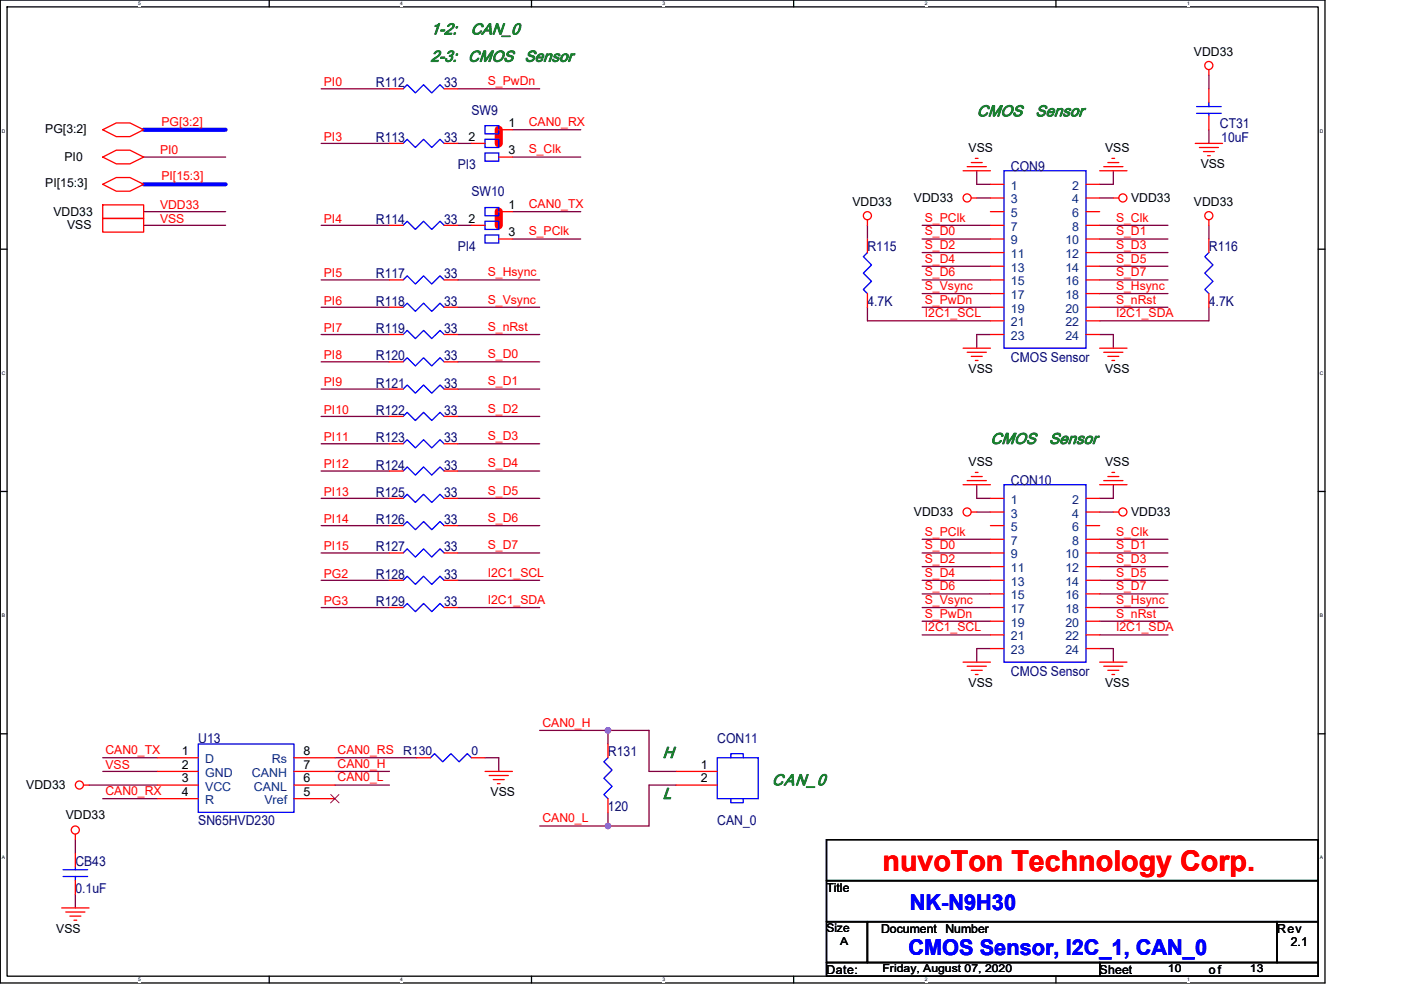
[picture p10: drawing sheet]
<svg xmlns="http://www.w3.org/2000/svg" width="297mm" height="210mm" viewBox="0 0 297 210" stroke-linecap="round" stroke-linejoin="round" font-family="sans-serif">
<path d="M.1 0h280.8v208.5h-280.8zM1.5 1.5h278v205.6h-278z" fill="none" stroke="#000" stroke-width=".28"/>
<g fill="#fff">
<path d="M29.3 .2h.6v1.1h-.6z"/>
<path d="M29.3 207.2h.6v1.2h-.6z"/>
</g>
<path d="M57.1 0v1.5M57.1 207.1v1.4" fill="none" stroke="#000" stroke-width=".28"/>
<g fill="#fff">
<path d="M84.9 .2h.5v1.1h-.5z"/>
<path d="M84.9 207.2h.5v1.2h-.5z"/>
</g>
<path d="M112.7 0v1.5M112.7 207.1v1.4" fill="none" stroke="#000" stroke-width=".28"/>
<g fill="#fff">
<path d="M140.5 .2h.6v1.1h-.6z"/>
<path d="M140.5 207.2h.6v1.2h-.6z"/>
</g>
<path d="M168.3 0v1.5M168.3 207.1v1.4" fill="none" stroke="#000" stroke-width=".28"/>
<g fill="#fff">
<path d="M196.1 .2h.5v1.1h-.5z"/>
<path d="M196.1 207.2h.5v1.2h-.5z"/>
</g>
<path d="M223.9 0v1.5M223.9 207.1v1.4" fill="none" stroke="#000" stroke-width=".28"/>
<g fill="#fff">
<path d="M251.7 .2h.5v1.1h-.5z"/>
<path d="M251.7 207.2h.5v1.2h-.5z"/>
<path d="M.4 27.2h.8v1.1h-.8z"/>
<path d="M279.8 27.2h.8v1.1h-.8z"/>
<path d="M.4 78.5h.8v1.2h-.8z"/>
<path d="M279.8 78.5h.8v1.2h-.8z"/>
</g>
<path d="M.1 52.9h1.4M279.5 52.9h1.4" fill="none" stroke="#000" stroke-width=".28"/>
<g fill="#fff">
<path d="M.4 129.9h.7v1.2h-.7z"/>
<path d="M279.8 129.9h.7v1.2h-.7z"/>
</g>
<path d="M.1 104.2h1.4M279.5 104.2h1.4" fill="none" stroke="#000" stroke-width=".28"/>
<g fill="#fff">
<path d="M.4 181.3h.7v1.2h-.7z"/>
<path d="M279.8 181.3h.7v1.2h-.7z"/>
</g>
<path d="M.1 155.6h1.4M279.5 155.6h1.4M175.2 178.1h104.3v8.7h-104.3zM175.2 186.8h104.3v8.7h-104.3zM175.2 195.5h8.7v8.7h-8.7zM183.9 195.5h86.9v8.7h-86.9zM270.8 195.5h8.7v8.7h-8.7zM175.2 204.2h57.9v2.9h-57.9zM233.1 204.2h46.4v2.9h-46.4z" fill="none" stroke="#000" stroke-width=".28"/>
<path d="M105.7 27.5v2.9M105.7 44.9v2.9" fill="none" stroke="#f00" stroke-width="1.7"/>
<g fill="none" stroke="#800040" stroke-width=".28">
<path d="M68.1 18.8h14.5M97 18.8h17.4M256.3 15.9v2.9M30.5 33.3h17.3M68.1 30.4h14.5M97 30.4h2.9M108.6 27.5h14.5M108.6 33.3h14.5M207.1 36.2v2.9h2.9M236 36.2v2.9h-2.9M256.3 27.5v2.9M30.5 44.9h17.3"/>
<path d="M30.5 47.8h17.3M68.1 59.4h14.5M68.1 47.8h14.5M97 47.8h2.9M97 59.4h17.4M108.6 44.9h14.5M108.6 50.7h14.5M183.9 47.8v2.9M195.5 53.6h14.5M195.5 59.4h14.5M195.5 50.7h14.5M195.5 56.5h14.5"/>
<path d="M195.5 47.8h14.5M207.1 42h2.9M233.1 42h2.9M233.1 50.7h14.5M233.1 53.6h14.5M233.1 56.5h14.5M233.1 59.4h14.5M233.1 47.8h14.5M256.3 47.8v2.9M68.1 76.8h14.5M68.1 65.2h14.5M68.1 71h14.5"/>
<path d="M97 76.8h17.4M97 65.2h17.4M97 71h17.4M183.9 65.2v2.9h26.1M195.5 62.3h14.5M195.5 65.2h14.5M210 71h-2.9v2.9M233.1 71h2.9v2.9M233.1 65.2h14.5M233.1 62.3h14.5M256.3 65.2v2.9h-23.2M68.1 99.9h14.5"/>
<path d="M68.1 82.5h14.5M68.1 94.1h14.5M68.1 88.3h14.5M97 99.9h17.4M97 82.5h17.4M97 94.1h17.4M97 88.3h17.4M68.1 111.5h14.5M68.1 117.3h14.5M68.1 105.7h14.5M97 111.5h17.4M97 105.7h17.4"/>
<path d="M97 117.3h17.4M195.5 117.3h14.5M195.5 114.4h14.5M207.1 108.6h2.9M207.1 102.8v2.9h2.9M233.1 108.6h2.9M233.1 117.3h14.5M233.1 114.4h14.5M236 102.8v2.9h-2.9M68.1 123.1h14.5M68.1 128.9h14.5M97 123.1h17.4"/>
<path d="M97 128.9h17.4M195.5 120.2h14.5M195.5 126h14.5M195.5 123.1h14.5M195.5 128.9h14.5M195.5 131.8h14.5M195.5 134.7h14.5M210 137.6h-2.9v2.8M233.1 137.6h2.9v2.8M233.1 120.2h14.5M233.1 123.1h14.5M233.1 126h14.5"/>
<path d="M233.1 131.8h14.5M233.1 128.9h14.5M233.1 134.7h14.5M114.4 154.9h14.5M128.9 154.9v2.9M128.9 154.9h8.7v8.7h5.8M16 178.1v2.9M18.9 166.5h14.5M21.8 163.6h11.6M21.8 169.4h11.6M21.8 160.7h11.6M71 163.6h11.6"/>
<path d="M71 166.5h11.6M71 160.7h17.4M102.8 160.7h2.9v2.9M114.4 175.2h14.5M128.9 172.3v2.9M143.4 166.5h-5.8v8.7h-8.7M16 189.7v2.9"/>
</g>
<g fill="#f0f" stroke="#f0f" stroke-width=".28">
<circle cx="128.9" cy="175.2" r=".57"/>
<circle cx="128.9" cy="154.9" r=".57"/>
</g>
<path d="M30.5 39.1h17.3M30.5 27.5h17.3" fill="none" stroke="#00f" stroke-width=".87"/>
<g fill="none" stroke="#f00" stroke-width=".28">
<path d="M82.6 18.8h2.9M94.2 18.8h2.8M256.3 14.8v1.1M256.3 18.8v2.9M21.8 33.3l2.9-1.4h2.9l2.9 1.4-2.9 1.5h-2.9zM21.8 39.1l2.9-1.4h2.9l2.9 1.4-2.9 1.5h-2.9zM21.8 27.5l2.9-1.4h2.9l2.9 1.4-2.9 1.5h-2.9zM82.6 30.4h2.9M94.2 30.4h2.8M99.9 30.4h2.9M105.7 27.5h2.9M105.7 33.3h2.9"/>
<path d="M204.2 36.2h5.8M205.1 35.3h4M205.9 34.5h2.4M206.8 33.6h.6M210 39.1h2.9M230.2 39.1h2.9M233.1 36.2h5.8M234 35.3h4.1M234.9 34.5h2.3M235.8 33.6h.5M253.4 30.4h5.8M254.3 31.3h4"/>
<path d="M255.2 32.2h2.3M256 33h.6M256.3 24.6v2.9M21.8 43.5h8.7v2.8h-8.7zM21.8 46.3h8.7v2.9h-8.7zM82.6 59.4h2.9M82.6 47.8h2.9M94.2 59.4h2.8M94.2 47.8h2.8M99.9 47.8h2.9M105.7 44.9h2.9M105.7 50.7h2.9"/>
<path d="M183.9 46.6v1.2M183.9 50.7v2.9M205.9 42h1.2M210 42h2.9M210 44.9h2.9M210 47.8h2.9M210 50.7h2.9M210 53.6h2.9M210 56.5h2.9M210 59.4h2.9M230.2 42h2.9M230.2 44.9h2.9"/>
<path d="M230.2 47.8h2.9M230.2 50.7h2.9M230.2 53.6h2.9M230.2 56.5h2.9M230.2 59.4h2.9M236 42h1.2M256.3 46.6v1.2M256.3 50.7v2.9M82.6 76.8h2.9M82.6 65.2h2.9M82.6 71h2.9M94.2 76.8h2.8"/>
<path d="M94.2 65.2h2.8M94.2 71h2.8M183.9 62.3v2.9M204.2 73.9h5.8M205.1 74.7h4M205.9 75.6h2.4M206.8 76.5h.6M210 62.3h2.9M210 65.2h2.9M210 68.1h2.9M210 71h2.9M230.2 62.3h2.9"/>
<path d="M230.2 65.2h2.9M230.2 68.1h2.9M230.2 71h2.9M233.1 73.9h5.8M234 74.7h4.1M234.9 75.6h2.3M235.8 76.5h.5M256.3 62.3v2.9M82.6 82.5h2.9M82.6 88.3h2.9M82.6 94.1h2.9M82.6 99.9h2.9"/>
<path d="M94.2 82.5h2.8M94.2 88.3h2.8M94.2 94.1h2.8M94.2 99.9h2.8M82.6 111.5h2.9M82.6 117.3h2.9M82.6 105.7h2.9M94.2 111.5h2.8M94.2 117.3h2.8M94.2 105.7h2.8M204.2 102.8h5.8M205.1 101.9h4"/>
<path d="M205.9 108.6h1.2M205.9 101.1h2.4M206.8 100.2h.6M210 105.7h2.9M210 108.6h2.9M210 111.5h2.9M210 114.4h2.9M210 117.3h2.9M230.2 105.7h2.9M230.2 108.6h2.9M230.2 111.5h2.9M230.2 114.4h2.9"/>
<path d="M230.2 117.3h2.9M233.1 102.8h5.8M234 101.9h4.1M234.9 101.1h2.3M235.8 100.2h.5M236 108.6h1.2M82.6 123.1h2.9M82.6 128.9h2.9M94.2 123.1h2.8M94.2 128.9h2.8M210 120.2h2.9M210 123.1h2.9"/>
<path d="M210 126h2.9M210 128.9h2.9M210 131.8h2.9M210 134.7h2.9M210 137.6h2.9M230.2 120.2h2.9M230.2 123.1h2.9M230.2 126h2.9M230.2 128.9h2.9M230.2 131.8h2.9M230.2 134.7h2.9M230.2 137.6h2.9"/>
<path d="M128.9 157.8v2.9M204.2 140.4h5.8M205.1 141.3h4M205.9 142.2h2.4M206.8 143.1h.6M233.1 140.4h5.8M234 141.3h4.1M234.9 142.2h2.3M235.8 143.1h.5M16 176.9v1.2M17.7 166.5h1.2M33.4 160.7h8.6"/>
<path d="M33.4 163.6h8.6M33.4 166.5h8.6M33.4 169.4h8.6M62.3 160.7h8.7M62.3 163.6h8.7M62.3 166.5h8.7M62.3 169.4h8.7M88.4 160.7h2.9M99.9 160.7h2.9M102.8 163.6h5.8M103.7 164.5h4.1M104.6 165.4h2.3"/>
<path d="M105.4 166.2h.6M128.9 169.4v2.9M143.4 163.6h8.7M143.4 166.5h8.7M13.1 192.6h5.8M13.9 193.4h4.1M14.8 194.3h2.3M15.7 195.2h.6M16 181v2.9M16 186.8v2.9"/>
<circle cx="256.3" cy="13.9" r=".86"/>
<circle cx="183.9" cy="45.7" r=".86"/>
<circle cx="205" cy="42" r=".86"/>
<circle cx="238.1" cy="42" r=".86"/>
<circle cx="256.3" cy="45.7" r=".86"/>
<circle cx="205" cy="108.6" r=".86"/>
<circle cx="238.1" cy="108.6" r=".86"/>
<circle cx="16" cy="176" r=".86"/>
<circle cx="16.8" cy="166.5" r=".86"/>
</g>
<g fill="none" stroke="#00f" stroke-width=".28">
<path d="M85.5 18.8l.8-.8 1.8 1.7 1.7-1.7 1.7 1.7 1.8-1.7 .9 .8M85.5 30.4l.8-.9 1.8 1.8 1.7-1.8 1.7 1.8 1.8-1.8 .9 .9M102.8 29.5h2.9v1.8h-2.9zM102.8 32.4h2.9v1.8h-2.9zM102.8 26.6h2.9v1.8h-2.9zM212.9 36.2h17.3v37.7h-17.3zM253.7 22.6h5.2M253.7 24h5.2M256.3 24v.6M256.3 21.7v.9M85.5 59.4l.8-.9 1.8 1.7 1.7-1.7 1.7 1.7 1.8-1.7 .9 .9M85.5 47.8l.8-.9 1.8 1.8 1.7-1.8 1.7 1.8 1.8-1.8 .9 .9"/>
<path d="M102.8 46.9h2.9v1.8h-2.9zM102.8 49.8h2.9v1.8h-2.9zM102.8 44h2.9v1.8h-2.9zM183.9 53.6l-.9 .8 1.8 1.8-1.8 1.7 1.8 1.8-1.8 1.7 .9 .9M256.3 53.6l-.9 .8 1.8 1.8-1.8 1.7 1.8 1.8-1.8 1.7 .9 .9M85.5 76.8l.8-.9 1.8 1.7 1.7-1.7 1.7 1.7 1.8-1.7 .9 .9M85.5 65.2l.8-.9 1.8 1.7 1.7-1.7 1.7 1.7 1.8-1.7 .9 .9M85.5 71l.8-.9 1.8 1.7 1.7-1.7 1.7 1.7 1.8-1.7 .9 .9M85.5 82.5l.8-.8 1.8 1.7 1.7-1.7 1.7 1.7 1.8-1.7 .9 .8M85.5 88.3l.8-.8 1.8 1.7 1.7-1.7 1.7 1.7 1.8-1.7 .9 .8M85.5 94.1l.8-.8 1.8 1.7 1.7-1.7 1.7 1.7 1.8-1.7 .9 .8M85.5 99.9l.8-.9 1.8 1.8 1.7-1.8 1.7 1.8 1.8-1.8 .9 .9"/>
<path d="M85.5 111.5l.8-.9 1.8 1.8 1.7-1.8 1.7 1.8 1.8-1.8 .9 .9M85.5 117.3l.8-.9 1.8 1.8 1.7-1.8 1.7 1.8 1.8-1.8 .9 .9M85.5 105.7l.8-.9 1.8 1.8 1.7-1.8 1.7 1.8 1.8-1.8 .9 .9M212.9 102.8h17.3v37.6h-17.3zM85.5 123.1l.8-.9 1.8 1.8 1.7-1.8 1.7 1.8 1.8-1.8 .9 .9M85.5 128.9l.8-.9 1.8 1.7 1.7-1.7 1.7 1.7 1.8-1.7 .9 .9M42 157.8h20.3v14.5h-20.3zM91.3 160.7l.8-.8 1.8 1.7 1.7-1.7 1.7 1.7 1.8-1.7 .8 .8M128.9 160.7l-.9 .9 1.8 1.7-1.8 1.8 1.8 1.7-1.8 1.7 .9 .9M152.1 160.7h8.7v8.7h-8.7zM155 160.7v-.8h2.6v.8M155 169.4v.9h2.6v-.9"/>
<path d="M13.4 185.9h5.2M13.4 184.5h5.2M16 183.9v.6M16 185.9v.9"/>
</g>
<path d="M70.1 168.5l1.8 1.8M71.9 168.5l-1.8 1.8" fill="none" stroke="#804000" stroke-width=".21"/>
<text font-size="6.1" fill="#f00" x="187.1" y="184.8">nuvoTon Technology Corp.</text>
<g font-size="4.6" fill="#00f">
<text x="192.9" y="193.1">NK-N9H30</text>
<text x="192.6" y="202.6">CMOS Sensor, I2C_1, CAN_0</text>
</g>
<g font-size="3.4" fill="#008000">
<text x="91.3" y="7.3">1-2:</text>
<text x="99.8" y="7.3">CAN_0</text>
<text x="91.3" y="13.1">2-3:</text>
<text x="99.2" y="13.1">CMOS</text>
<text x="111.2" y="13.1">Sensor</text>
<text x="207.1" y="24.7">CMOS</text>
<text x="219.5" y="24.7">Sensor</text>
<text x="210" y="94.1">CMOS</text>
<text x="222.4" y="94.1">Sensor</text>
<text x="140.5" y="160.7">H</text>
<text x="163.7" y="166.5">CAN_0</text>
<text x="140.5" y="169.4">L</text>
</g>
<g font-size="2.9" fill="#000080">
<text x="79.7" y="18.5">R112</text>
<text x="94.2" y="18.5">33</text>
<text x="99.9" y="24.3">SW9</text>
<text x="258.6" y="27.2">CT31</text>
<text x="79.7" y="30.1">R113</text>
<text x="94.2" y="30.1">33</text>
<text x="97" y="35.9">PI3</text>
<text x="258.9" y="30.1">10uF</text>
<text x="99.9" y="41.7">SW10</text>
<text x="214.3" y="36.2">CON9</text>
<text x="79.7" y="47.5">R114</text>
<text x="94.2" y="47.5">33</text>
<text x="97" y="53.3">PI4</text>
<text x="183.9" y="53.3">R115</text>
<text x="256.3" y="53.3">R116</text>
<text x="79.7" y="59.1">R117</text>
<text x="94.2" y="59.1">33</text>
<text x="79.7" y="64.9">R118</text>
<text x="94.2" y="64.9">33</text>
<text x="183.9" y="64.9">4.7K</text>
<text x="256.3" y="64.9">4.7K</text>
<text x="79.7" y="70.6">R119</text>
<text x="94.2" y="70.6">33</text>
<text x="79.7" y="76.4">R120</text>
<text x="94.2" y="76.4">33</text>
<text x="214.3" y="76.7">CMOS Sensor</text>
<text x="79.7" y="82.2">R121</text>
<text x="94.2" y="82.2">33</text>
<text x="79.7" y="88">R122</text>
<text x="94.2" y="88">33</text>
<text x="79.7" y="93.8">R123</text>
<text x="94.2" y="93.8">33</text>
<text x="79.7" y="99.6">R124</text>
<text x="94.2" y="99.6">33</text>
<text x="79.7" y="105.4">R125</text>
<text x="94.2" y="105.4">33</text>
<text x="214.3" y="102.8">CON10</text>
<text x="79.7" y="111.2">R126</text>
<text x="94.2" y="111.2">33</text>
<text x="79.7" y="117">R127</text>
<text x="94.2" y="117">33</text>
<text x="79.7" y="122.8">R128</text>
<text x="94.2" y="122.8">33</text>
<text x="79.7" y="128.5">R129</text>
<text x="94.2" y="128.5">33</text>
<text x="214.3" y="143.3">CMOS Sensor</text>
<text x="42" y="157.5">U13</text>
<text x="128.9" y="160.4">R131</text>
<text x="152.1" y="157.5">CON11</text>
<text x="128.9" y="172">120</text>
<text x="42" y="174.9">SN65HVD230</text>
<text x="152.1" y="174.9">CAN_0</text>
<text x="16" y="183.6">CB43</text>
<text x="16" y="189.4">0.1uF</text>
</g>
<g font-size="2.6">
<text x="253.1" y="11.9">VDD33</text>
<text x="9.6" y="28.1">PG[3:2]</text>
<text x="99.4" y="29.8">2</text>
<text x="107.8" y="26.9">1</text>
<text x="13.7" y="34.2">PI0</text>
<text x="107.8" y="32.7">3</text>
<text x="205.4" y="32.2">VSS</text>
<text x="234.3" y="32.2">VSS</text>
<text x="254.6" y="35.6">VSS</text>
<text x="9.6" y="39.7">PI[15:3]</text>
<text x="11.3" y="45.8">VDD33</text>
<text x="99.4" y="47.2">2</text>
<text x="107.8" y="44.3">1</text>
<text x="180.7" y="43.8">VDD33</text>
<text x="193.8" y="42.9">VDD33</text>
<text x="239.8" y="42.9">VDD33</text>
<text x="253.1" y="43.8">VDD33</text>
<text x="14.2" y="48.7">VSS</text>
<text x="107.8" y="50.1">3</text>
<text x="205.4" y="79.1">VSS</text>
<text x="234.3" y="79.1">VSS</text>
<text x="205.4" y="98.8">VSS</text>
<text x="234.3" y="98.8">VSS</text>
<text x="193.8" y="109.5">VDD33</text>
<text x="239.8" y="109.5">VDD33</text>
<text x="205.4" y="145.7">VSS</text>
<text x="234.3" y="145.7">VSS</text>
<text x="38.5" y="160.1">1</text>
<text x="64.3" y="160.1">8</text>
<text x="5.6" y="167.4">VDD33</text>
<text x="38.5" y="163">2</text>
<text x="38.5" y="165.9">3</text>
<text x="64.3" y="163">7</text>
<text x="64.3" y="165.9">6</text>
<text x="148.6" y="163">1</text>
<text x="148.6" y="165.9">2</text>
<text x="13.9" y="173.8">VDD33</text>
<text x="38.5" y="168.8">4</text>
<text x="64.3" y="168.8">5</text>
<text x="104" y="168.8">VSS</text>
<text x="175.2" y="189.1">Title</text>
<text x="11.9" y="197.8">VSS</text>
<text x="186.8" y="197.8">Document Number</text>
<text x="270.8" y="197.8">Rev</text>
<text x="273.7" y="200.7">2.1</text>
<text x="175.2" y="206.5">Date:</text>
<text x="233.1" y="206.5">Sheet</text>
<text x="256.3" y="206.5">of</text>
</g>
<g font-size="2.6" fill="#f00">
<text x="68.7" y="18.3">PI0</text>
<text x="103.4" y="18.1">S_PwDn</text>
<text x="34.2" y="26.6">PG[3:2]</text>
<text x="68.7" y="29.8">PI3</text>
<text x="112.1" y="26.7">CAN0_RX</text>
<text x="33.9" y="32.7">PI0</text>
<text x="112.1" y="32.5">S_Clk</text>
<text x="34.2" y="38.2">PI[15:3]</text>
<text x="33.9" y="44.3">VDD33</text>
<text x="33.9" y="47.2">VSS</text>
<text x="68.7" y="47.2">PI4</text>
<text x="112.1" y="44.1">CAN0_TX</text>
<text x="196.1" y="47">S_PClk</text>
<text x="236.6" y="47">S_Clk</text>
<text x="112.1" y="49.9">S_PClk</text>
<text x="196.1" y="52.8">S_D2</text>
<text x="196.1" y="49.9">S_D0</text>
<text x="236.6" y="49.9">S_D1</text>
<text x="236.6" y="52.8">S_D3</text>
<text x="68.7" y="58.8">PI5</text>
<text x="103.4" y="58.6">S_Hsync</text>
<text x="196.1" y="58.6">S_D6</text>
<text x="196.1" y="55.7">S_D4</text>
<text x="236.6" y="55.7">S_D5</text>
<text x="236.6" y="58.6">S_D7</text>
<text x="68.7" y="64.6">PI6</text>
<text x="103.4" y="64.4">S_Vsync</text>
<text x="196.1" y="61.5">S_Vsync</text>
<text x="196.1" y="64.4">S_PwDn</text>
<text x="236.6" y="64.4">S_nRst</text>
<text x="236.6" y="61.5">S_Hsync</text>
<text x="68.7" y="70.4">PI7</text>
<text x="103.4" y="70.2">S_nRst</text>
<text x="196.1" y="67.3">I2C1_SCL</text>
<text x="236.6" y="67.3">I2C1_SDA</text>
<text x="68.7" y="76.2">PI8</text>
<text x="103.4" y="76">S_D0</text>
<text x="68.7" y="82">PI9</text>
<text x="103.4" y="81.7">S_D1</text>
<text x="68.7" y="87.8">PI10</text>
<text x="103.4" y="87.5">S_D2</text>
<text x="68.7" y="93.6">PI11</text>
<text x="103.4" y="93.3">S_D3</text>
<text x="68.7" y="99.3">PI12</text>
<text x="103.4" y="99.1">S_D4</text>
<text x="68.7" y="105.1">PI13</text>
<text x="103.4" y="104.9">S_D5</text>
<text x="68.7" y="110.9">PI14</text>
<text x="103.4" y="110.7">S_D6</text>
<text x="196.1" y="113.6">S_PClk</text>
<text x="236.6" y="113.6">S_Clk</text>
<text x="68.7" y="116.7">PI15</text>
<text x="103.4" y="116.5">S_D7</text>
<text x="196.1" y="119.4">S_D2</text>
<text x="196.1" y="116.5">S_D0</text>
<text x="236.6" y="116.5">S_D1</text>
<text x="236.6" y="119.4">S_D3</text>
<text x="68.7" y="122.5">PG2</text>
<text x="103.4" y="122.3">I2C1_SCL</text>
<text x="196.1" y="125.2">S_D6</text>
<text x="196.1" y="122.3">S_D4</text>
<text x="236.6" y="122.3">S_D5</text>
<text x="236.6" y="125.2">S_D7</text>
<text x="68.7" y="128.3">PG3</text>
<text x="103.4" y="128.1">I2C1_SDA</text>
<text x="196.1" y="128.1">S_Vsync</text>
<text x="196.1" y="131">S_PwDn</text>
<text x="236.6" y="131">S_nRst</text>
<text x="236.6" y="128.1">S_Hsync</text>
<text x="196.1" y="133.9">I2C1_SCL</text>
<text x="236.6" y="133.9">I2C1_SDA</text>
<text x="115" y="154.1">CAN0_H</text>
<text x="22.3" y="159.9">CAN0_TX</text>
<text x="71.6" y="159.9">CAN0_RS</text>
<text x="22.3" y="163">VSS</text>
<text x="71.6" y="162.8">CAN0_H</text>
<text x="71.6" y="165.7">CAN0_L</text>
<text x="22.3" y="168.6">CAN0_RX</text>
<text x="115" y="174.4">CAN0_L</text>
</g>
<g font-size="2.6" fill="#004080">
<text x="214.3" y="40.3">1</text>
<text x="227.3" y="40.3">2</text>
<text x="214.3" y="43.2">3</text>
<text x="214.3" y="46.1">5</text>
<text x="227.3" y="43.2">4</text>
<text x="227.3" y="46.1">6</text>
<text x="214.3" y="49">7</text>
<text x="214.3" y="51.9">9</text>
<text x="225.9" y="51.9">10</text>
<text x="227.3" y="49">8</text>
<text x="214.3" y="54.7">11</text>
<text x="214.3" y="57.6">13</text>
<text x="225.9" y="54.7">12</text>
<text x="225.9" y="57.6">14</text>
<text x="214.3" y="60.5">15</text>
<text x="214.3" y="63.4">17</text>
<text x="225.9" y="60.5">16</text>
<text x="225.9" y="63.4">18</text>
<text x="214.3" y="66.3">19</text>
<text x="214.3" y="69.2">21</text>
<text x="225.9" y="66.3">20</text>
<text x="225.9" y="69.2">22</text>
<text x="214.3" y="72.1">23</text>
<text x="225.9" y="72.1">24</text>
<text x="214.3" y="106.9">1</text>
<text x="227.3" y="106.9">2</text>
<text x="214.3" y="109.8">3</text>
<text x="214.3" y="112.6">5</text>
<text x="227.3" y="109.8">4</text>
<text x="227.3" y="112.6">6</text>
<text x="214.3" y="115.5">7</text>
<text x="214.3" y="118.4">9</text>
<text x="225.9" y="118.4">10</text>
<text x="227.3" y="115.5">8</text>
<text x="214.3" y="121.3">11</text>
<text x="214.3" y="124.2">13</text>
<text x="225.9" y="121.3">12</text>
<text x="225.9" y="124.2">14</text>
<text x="214.3" y="127.1">15</text>
<text x="214.3" y="130">17</text>
<text x="225.9" y="127.1">16</text>
<text x="225.9" y="130">18</text>
<text x="214.3" y="132.9">19</text>
<text x="214.3" y="135.8">21</text>
<text x="225.9" y="132.9">20</text>
<text x="225.9" y="135.8">22</text>
<text x="214.3" y="138.7">23</text>
<text x="225.9" y="138.7">24</text>
<text x="43.5" y="161.9">D</text>
<text x="57.7" y="161.9">Rs</text>
<text x="43.5" y="164.8">GND</text>
<text x="43.5" y="167.7">VCC</text>
<text x="53.4" y="164.8">CANH</text>
<text x="53.8" y="167.7">CANL</text>
<text x="43.5" y="170.6">R</text>
<text x="56" y="170.6">Vref</text>
</g>
<g font-size="2.6" fill="#000080">
<text x="85.5" y="160.1">R130</text>
<text x="99.9" y="160.1">0</text>
</g>
<text font-size="2.5" x="175.2" y="197.7">Size</text>
<g font-size="2.3">
<text x="178.1" y="200.4">A</text>
<text x="187.1" y="206.2">Friday, August 07, 2020</text>
<text x="247.6" y="206.2">10</text>
<text x="265" y="206.2">13</text>
</g>
<g font-size="1">
<text x="29.3" y="1.1">5</text>
<text x="84.9" y="1.1">4</text>
<text x="140.5" y="1.1">3</text>
<text x="196.1" y="1.1">2</text>
<text x="251.7" y="1.1">1</text>
<text x=".4" y="28.1">D</text>
<text x="279.8" y="28.1">D</text>
<text x=".4" y="79.5">C</text>
<text x="279.8" y="79.5">C</text>
<text x=".4" y="130.9">B</text>
<text x="279.8" y="130.9">B</text>
<text x=".4" y="182.3">A</text>
<text x="279.8" y="182.3">A</text>
<text x="29.3" y="208.2">5</text>
<text x="84.9" y="208.2">4</text>
<text x="140.5" y="208.2">3</text>
<text x="196.1" y="208.2">2</text>
<text x="251.7" y="208.2">1</text>
</g>
</svg>
